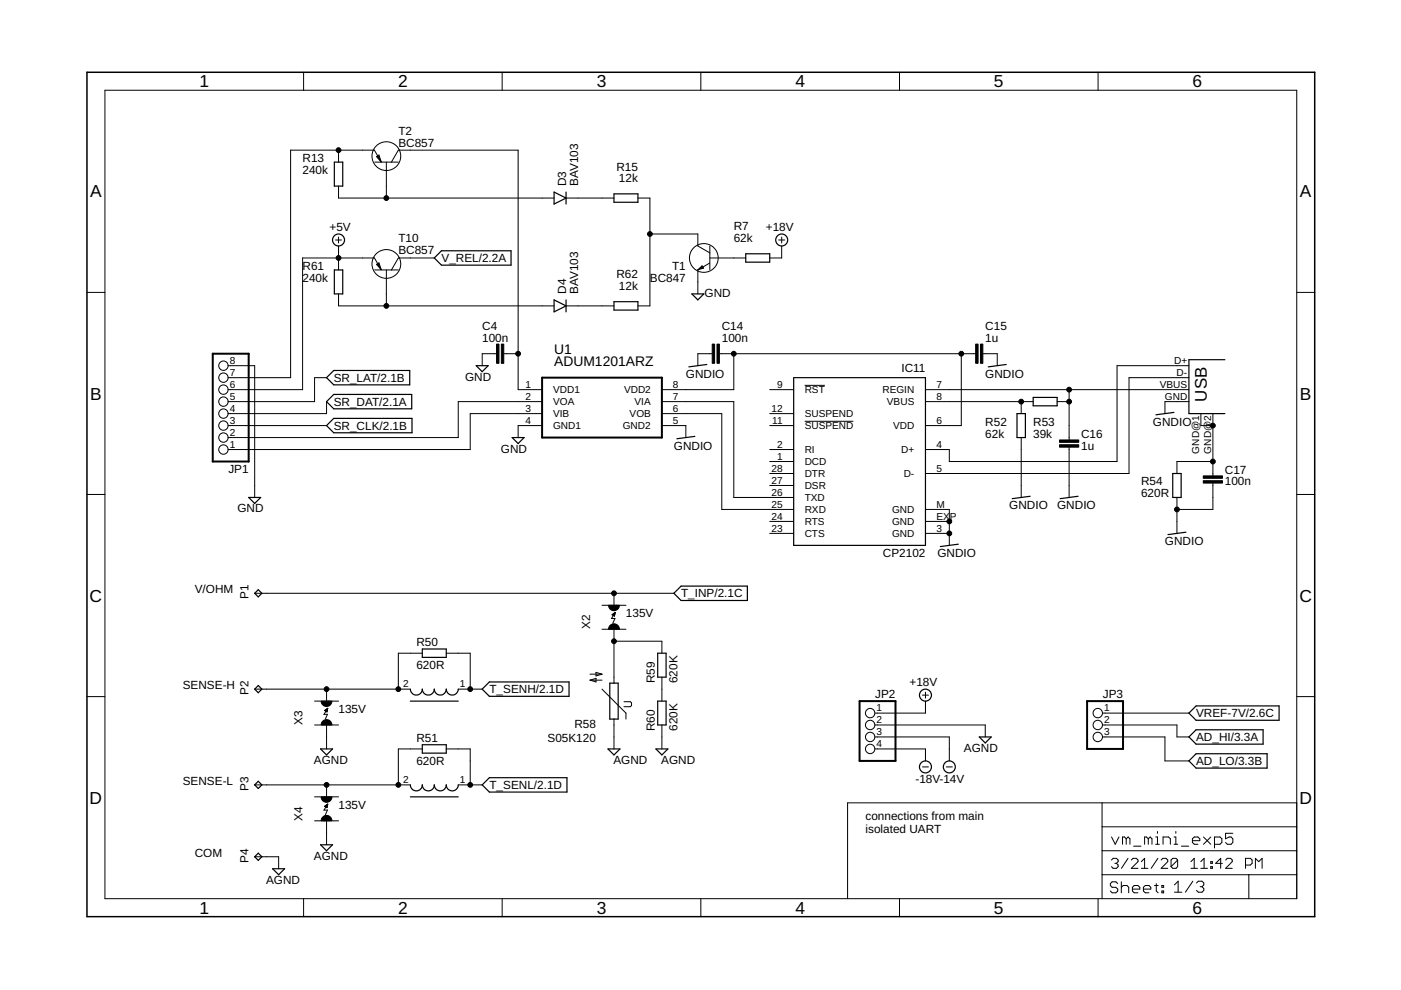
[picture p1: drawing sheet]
<svg xmlns="http://www.w3.org/2000/svg" width="297mm" height="210mm" viewBox="0 0 297 210" stroke-linecap="round" stroke-linejoin="round" font-family="sans-serif">
<g fill="none" stroke="#000" stroke-width=".21">
<path d="M22.2 19.1h252.7v171.4h-252.7zM64.4 15.3v3.8M106.5 15.3v3.8M148.6 15.3v3.8M190.7 15.3v3.8M232.8 15.3v3.8M71.8 31.8v2.6M71.8 39.5v2.5h45.7M79.4 34.4h5.1M80.2 33l.4 .9-.6-.7M80.8 34.3l-.5-1.4-.5 .3 1 1.2-1.4-2.6h-17.8v48.3h-13.3M81.9 34.4v7.6"/>
<path d="M83 34.4l1.5-2.6h25.4v50.8h5M71.1 50.9h1.3M71.8 50.2v1.3M71.8 52.2v5M79.4 57.2h5.1M80.2 55.9l.4 .8-.6-.7M80.8 57.1l-.5-1.4-.5 .3 1 1.2-1.4-2.5h-15.2v27.9h-15.9M81.9 57.2v7.7M92.1 54.7h-7.6l-1.5 2.5M120 42h10.2M135.3 42h2.5v22.9h-2.5M137.8 49.6h10.2v2.6l2.5 1.4"/>
<path d="M148 57.2l.8-.8 .4 .5zM148.9 56.5l-.4 .4 .5-.1M150.5 55.8l-2.5 1.4v5.1M150.5 52.2v5M150.5 54.7h7.6M165.1 50.9h1.3M165.7 52.2v2.5h-2.5M165.7 50.2v1.3M18.4 62h3.8M48.3 77.5h5.7v28M71.8 62.3v2.6h45.7M105.3 75h-3.1v2.5"/>
<path d="M106.8 75h3.1M120 64.9h10.2M151 75h-3v2.5M152.5 75h54.4M155.6 75v7.6h-15.3M203.8 75v15.2h-7.6M208.4 75h3v2.5M252.1 77.5h-15.3v20.4h-35.5v-2.6h-5.1M274.9 62h3.8M48.3 90.2h20.9M69.2 85.2v2.5h-20.9M69.2 80.1h-2.5v5.1h-18.4"/>
<path d="M114.9 87.7h-15.2v7.6h-51.4M114.9 85.2h-17.7v7.6h-48.9M114.9 90.2h-5v2.6M140.3 90.2h5.1v2.6M140.3 87.7h12.7v20.3h15.3M140.3 85.2h15.3v20.3h12.7M163.2 95.3h5.1M163.2 90.2h5.1M163.2 87.7h5.1M163.2 82.6h5.1M163.2 97.9h5.1M170.6 81.7h4.3"/>
<path d="M170.6 89.3h10.3M196.2 85.2h22.9M196.2 82.6h55.9M216.5 85.2v2.5M216.5 92.8v12.7M224.1 85.2h2.6M226.7 82.6v10.7M226.7 94.8v10.7M252.1 85.2h-5.1v2.5M252.1 80.1h-12.7v20.3h-43.2M254.6 87.7v2.5h2.6M257.2 87.7v13.2"/>
<path d="M257.2 97.9h-7.7v2.5M18.4 104.8h3.8M163.2 113.1h5.1M163.2 100.4h5.1M163.2 102.9h5.1M163.2 110.6h5.1M196.2 108h5.1v7.6M196.2 113.1h5.1M196.2 110.6h5.1M249.5 105.5v7.6M257.2 102.4v5.6h-7.7M274.9 104.8h3.8"/>
<path d="M54 125.8h88.9M89.5 138.5h-5v7.6M94.6 138.5h5.1v7.6M127.6 133.4h5.1M127.6 128.3h5.1M129.8 130.3h.5M129.9 130.4h.4M129.9 130.3h.4M130 130.2h.4M130 130.5h.3M130.1 130.1h.3M130.1 130.5h.2"/>
<path d="M130.2 125.8v2.5M130.2 133.4v11.4M130.2 130h.2M130.2 136h10.1v2.5M130.3 130.6h.1M130.3 130h.1M130.4 129.9h.1M130.4 129.9l-.8 1.2h.8l-.5 1M130.4 129.9l-.6 .4 .5 .3M130.4 129.9l-.1 .7M18.4 147.7h3.8M54 146.1h33"/>
<path d="M66.7 153.7h5.1M66.7 148.7h5.1M68.8 150.6l.7-.4-.2 .7zM68.8 150.6h.6M68.9 150.6h.5M68.9 150.7h.5M69 150.5h.4M69.1 150.8h.3M69.1 150.4h.3M69.2 150.9h.1M69.2 150.4h.2M69.2 146.1v2.6"/>
<path d="M69.2 153.7v5.1M69.3 150.9h.1M69.3 150.3h.1M69.4 150.2h.1M69.5 150.2l-.8 1.3 .7-.1-.4 1.1M89.5 158.8h-5v7.6M94.6 158.8h5.1v7.6M97.2 146.1h5M125.1 142.9h2.5M125.1 144.2l1.3-.4v.8zM125.1 144.2h2.5M126.4 142.6l1.2 .3-1.2 .4z"/>
<path d="M127.6 146.1l5.1 5.1v1.3M130.2 152.5v6.3M132.3 148.8h1.3l.3 .2v.6l-.3 .2h-1.3M140.3 143.6v5.1M140.3 153.7v5.1M185.5 153.7h23.4v2.6M185.5 156.3h15.8v5M185.5 158.8h10.7v2.5M195.6 147.4h1.2M196.2 148.7v2.5h-10.7M196.2 146.7v1.3M233.7 151.2h18.4"/>
<path d="M233.7 153.7h15.8v2.6h2.6M233.7 156.3h13.3v5h5.1M274.9 147.7h3.8M54 166.4h33M66.7 174h5.1M66.7 169h5.1M68.8 171h.6M68.9 170.9h.5M68.9 171h.5M69 170.8h.4M69.1 171.1h.3M69.1 170.8h.3"/>
<path d="M69.2 171.2h.1M69.2 170.7h.2M69.2 166.4v2.6M69.2 174v5.1M69.3 170.6h.1M69.3 171.2h.1M69.4 170.5h.1M69.5 170.5l-.8 1.3 .7-.1-.4 1.1M69.5 170.5l-.7 .5 .5 .2M69.5 170.5l-.2 .7M97.2 166.4h5M195.6 162.6h1.2"/>
<path d="M200.6 162.6h1.3M233.7 170.2v20.3M233.7 175.3h41.2M235.7 177.5l.8 1.5 .7-1.5M238.8 177.8l-.4-.3h-.4v1.5M238.8 177.8v1.2M238.8 177.8l.4-.3 .4 .3v1.2M240.3 179.4h1.6M243.5 177.8l-.4-.3h-.4v1.5M243.5 177.8v1.2M243.5 177.8l.4-.3 .3 .3v1.2M245 177.5h.4v1.5"/>
<path d="M245 179h.8M245.4 176.3v.4M246.6 179v-1.5h1.2l.3 .3v1.2M248.9 177.5h.4v1.5M248.9 179h.8M249.3 176.3v.4M250.5 179.4h1.5M252.8 178.2h1.6v-.4l-.4-.3h-.8l-.4 .3v.8l.4 .4h.8M255.2 177.5l1.5 1.5M256.7 177.5l-1.5 1.5M257.5 179h1.2l.4-.4v-.8l-.4-.3h-1.2v2.3M261.4 176.7h-1.6v1.1l.8-.3h.4l.4 .3v.8l-.4 .4h-.8l-.4-.4"/>
<path d="M274.9 170.2h-95.2v20.3M54 181.7h5.1v2.5M64.4 190.5v3.9M106.5 190.5v3.9M148.6 190.5v3.9M190.7 190.5v3.9M232.8 190.5v3.9M233.7 185.5h41.2M233.7 180.4h41.2M235.6 182.4l.4-.4h.7l.4 .4v.3l-.4 .3M236.4 183h.3M236.7 183l.4 .4v.3l-.4 .4h-.7l-.4-.4"/>
<path d="M237 187.3l-.4-.3h-.8l-.4 .3v.4l.4 .4h.8l.4 .4v.4l-.4 .4h-.8l-.4-.4M237.7 187v2.3M237.7 188.1l.4-.4h.8l.4 .4v1.2M239.2 182l-1.4 2.1M239.9 182.4l.3-.4h.7l.4 .4v.3l-1.4 1.4h1.4M240.1 188.5h1.6v-.4l-.4-.4h-.8l-.4 .4v.8l.4 .4h.8M242 182.7l.7-.7v2.1M242 184.1h1.4M242.4 188.5h1.6v-.4l-.4-.4h-.8l-.4 .4v.8l.4 .4h.8M244.8 187.7h.8M245.2 187.3v1.6l.4 .4M245.5 182l-1.4 2.1"/>
<path d="M246.2 182.4l.3-.4h.7l.4 .4v.3l-1.4 1.4h1.4M246.3 187.7h.4v.4h-.4zM246.3 188.9h.4v.4h-.4zM249 187.6l.8-.8v2.4M249 189.2h1.6M249.7 182.4l-.4-.4h-.7l-.3 .4v1.3M249.7 182.4v1.3l-.4 .4h-.7l-.3-.4M249.7 182.4l-1.4 1.3M252.5 184.1h1.4M252.5 182.7l.7-.7v2.1M252.9 186.8l-1.6 2.4M253.7 187.2l.4-.4h.7l.4 .4v.4l-.4 .4"/>
<path d="M254.5 188h.3M254.6 184.1h1.4M254.6 182.7l.7-.7v2.1M254.8 188l.4 .4v.4l-.4 .4h-.7l-.4-.4M256.7 182.7h.3v.3h-.3zM256.7 183.7h.3v.4h-.3zM259.2 183h-1.5l1.1-1v2.1M259.9 182.4l.3-.4h.7l.4 .4v.3l-1.4 1.4h1.4M264.1 183.4h1l.4-.4v-.6l-.4-.4h-1v2.1M264.8 185.5v5M266.2 184.1v-2.1l.7 .7 .7-.7v2.1"/>
<circle cx="81.9" cy="33.1" r="3"/>
<circle cx="81.9" cy="56" r="3"/>
<circle cx="149.2" cy="54.7" r="3"/>
<circle cx="47.4" cy="77.5" r=".99"/>
<circle cx="47.4" cy="87.7" r=".99"/>
<circle cx="47.4" cy="95.3" r=".99"/>
<circle cx="47.4" cy="90.2" r=".99"/>
<circle cx="47.4" cy="92.8" r=".99"/>
<circle cx="47.4" cy="85.2" r=".99"/>
<circle cx="47.4" cy="82.6" r=".99"/>
<circle cx="47.4" cy="80.1" r=".99"/>
<circle cx="184.5" cy="151.2" r=".99"/>
<circle cx="184.5" cy="153.7" r=".99"/>
<circle cx="184.5" cy="156.3" r=".99"/>
<circle cx="184.5" cy="158.8" r=".99"/>
<circle cx="232.7" cy="153.7" r=".99"/>
<circle cx="232.7" cy="156.3" r=".99"/>
<circle cx="232.7" cy="151.2" r=".99"/>
</g>
<g fill="none" stroke="#000" stroke-width=".25">
<path d="M70.9 34.4h1.8v5.1h-1.8zM70.9 57.2h1.8v5.1h-1.8zM92.1 54.7l1.5-1.5h14.8v3h-14.8zM117.5 40.7l2.5 1.3-2.5 1.3zM120 40.7v2.6M130.2 41.1h5.1v1.8h-5.1zM158.1 53.8h5.1v1.8h-5.1zM70.8 78.5h16.1v3.1h-16.1l-1.6-1.5zM101 77.5h2.5l-1.3 1.3zM117.5 63.6l2.5 1.3-2.5 1.2zM120 63.6v2.5M130.2 64h5.1v1.7h-5.1z"/>
<path d="M146.7 62.3h2.5l-1.2 1.3zM149.9 77.3l-3.9 .5M213.3 77.3l-3.8 .5M259.7 76.3h-7.6v11.4h7.6M70.8 88.7h16.6v3.1h-16.6l-1.6-1.6zM70.8 83.6h16.5v3.1h-16.5l-1.6-1.5zM108.6 92.8h2.5l-1.2 1.2zM147.3 92.5l-3.8 .5M168.3 80.1h27.9v35.5h-27.9zM215.6 87.7h1.8v5.1h-1.8zM219.1 84.3h5v1.7h-5zM248.9 87.4l-3.8 .5"/>
<path d="M52.7 105.5h2.6l-1.3 1.2zM203.2 115.4l-3.8 .5M218.4 105.2l-3.8 .5M228.6 105.2l-3.8 .5M248.6 100.4h1.8v5.1h-1.8zM251.4 112.8l-3.8 .5M54.8 125l.7 .8-.7 .8-.8-.8zM89.5 137.6h5.1v1.8h-5.1zM139.4 138.5h1.8v5.1h-1.8zM142.9 125.8l1.5-1.5h14.1v3h-14.1zM54.8 145.4l.7 .7-.7 .8-.8-.8zM68 158.8h2.5l-1.3 1.3z"/>
<path d="M87 146.1a1.27 1.27 0 0 0 1.3 1.3 1.27 1.27 0 0 0 1.2-1.3 1.27 1.27 0 0 0 1.3 1.3 1.27 1.27 0 0 0 1.3-1.3 1.27 1.27 0 0 0 1.2 1.3 1.27 1.27 0 0 0 1.3-1.3 1.27 1.27 0 0 0 1.3 1.3 1.27 1.27 0 0 0 1.3-1.3M87 148.7h10.2M89.5 157.9h5.1v1.8h-5.1zM102.2 146.1l1.6-1.5h16.8v3h-16.8zM128.9 158.8h2.5l-1.2 1.3zM129.3 144.8h1.8v7.7h-1.8zM139.1 158.8h2.5l-1.3 1.3zM139.4 148.7h1.8v5h-1.8zM207.6 156.3h2.6l-1.3 1.2zM253.6 154.7h14.2v3.1h-14.2l-1.5-1.5zM253.6 159.8h15v3.1h-15l-1.5-1.6zM253.6 149.7h17.6v3h-17.6l-1.5-1.5z"/>
<path d="M54.8 165.7l.7 .7-.7 .8-.8-.8zM68 179.1h2.5l-1.3 1.3zM87 166.4a1.27 1.27 0 0 0 1.3 1.3 1.27 1.27 0 0 0 1.2-1.3 1.27 1.27 0 0 0 1.3 1.3 1.27 1.27 0 0 0 1.3-1.3 1.27 1.27 0 0 0 1.2 1.3 1.27 1.27 0 0 0 1.3-1.3 1.27 1.27 0 0 0 1.3 1.3 1.27 1.27 0 0 0 1.3-1.3M87 169h10.2M102.2 166.4l1.6-1.5h16.4v3h-16.4zM54.8 180.9l.7 .8-.7 .7-.8-.7zM57.8 184.2h2.5l-1.2 1.3z"/>
<circle cx="71.8" cy="50.9" r="1.27"/>
<circle cx="165.7" cy="50.9" r="1.27"/>
<circle cx="196.2" cy="147.4" r="1.27"/>
<circle cx="196.2" cy="162.6" r="1.27"/>
<circle cx="201.3" cy="162.6" r="1.27"/>
</g>
<path d="M18.4 15.3h260.3v179.1h-260.3z" fill="none" stroke="#000" stroke-width=".32"/>
<path d="M45.1 75h7.6v22.9h-7.6zM114.9 80.1h25.4v12.7h-25.4zM182.2 148.7h7.7v12.6h-7.7zM230.5 148.7h7.6v10.1h-7.6z" fill="none" stroke="#000" stroke-width=".42"/>
<g fill="#000" stroke="#000" stroke-width=".21">
<path d="M129.4 132.5a1.15 1.15 0 0 1 1.2-.1 1.15 1.15 0 0 1 .7 1h-2.3l.1-.4z" fill-rule="evenodd"/>
<path d="M129 128.3h2.3a1.14 1.14 0 0 1-1.1 1.2 1.14 1.14 0 0 1-1.2-1.2z" fill-rule="evenodd"/>
<path d="M68.5 152.9a1.14 1.14 0 0 1 1.2-.2 1.14 1.14 0 0 1 .7 1h-2.3l.1-.4z" fill-rule="evenodd"/>
<path d="M68.1 148.7h2.3a1.14 1.14 0 0 1-1.2 1.1 1.14 1.14 0 0 1-1.1-1.1z" fill-rule="evenodd"/>
<path d="M68.3 173.4a1.15 1.15 0 0 1 1.3-.5 1.15 1.15 0 0 1 .8 1.1h-2.3z" fill-rule="evenodd"/>
<path d="M68.1 169h2.3a1.14 1.14 0 0 1-1.2 1.1 1.14 1.14 0 0 1-1.1-1.1z" fill-rule="evenodd"/>
<circle cx="71.8" cy="31.8" r=".51"/>
<circle cx="71.8" cy="54.7" r=".51"/>
<circle cx="81.9" cy="42" r=".51"/>
<circle cx="137.8" cy="49.6" r=".51"/>
<circle cx="81.9" cy="64.9" r=".51"/>
<circle cx="109.9" cy="75" r=".51"/>
<circle cx="155.6" cy="75" r=".51"/>
<circle cx="203.8" cy="75" r=".51"/>
<circle cx="216.5" cy="85.2" r=".51"/>
<circle cx="226.7" cy="82.6" r=".51"/>
<circle cx="226.7" cy="85.2" r=".51"/>
<circle cx="257.2" cy="90.2" r=".51"/>
<circle cx="257.2" cy="97.9" r=".51"/>
<circle cx="201.3" cy="113.1" r=".51"/>
<circle cx="201.3" cy="110.6" r=".51"/>
<circle cx="249.5" cy="108" r=".51"/>
<circle cx="130.2" cy="136" r=".51"/>
<circle cx="130.2" cy="125.8" r=".51"/>
<circle cx="69.2" cy="146.1" r=".51"/>
<circle cx="84.5" cy="146.1" r=".51"/>
<circle cx="99.7" cy="146.1" r=".51"/>
<circle cx="69.2" cy="166.4" r=".51"/>
<circle cx="84.5" cy="166.4" r=".51"/>
<circle cx="99.7" cy="166.4" r=".51"/>
</g>
<path d="M105.3 73h.5v4h-.5zM106.3 73h.5v4h-.5zM151 73h.5v4h-.5zM152 73h.5v4h-.5zM206.9 73h.5v4h-.5zM207.9 73h.5v4h-.5zM224.6 93.3h4.1v.5h-4.1zM224.6 94.3h4.1v.5h-4.1zM255.1 100.9h4.1v.5h-4.1zM255.1 101.9h4.1v.5h-4.1z" fill="#000" stroke="#000" stroke-width=".21"/>
<g font-size="3.7">
<text x="42.3" y="18.5">1</text>
<text x="84.4" y="18.5">2</text>
<text x="126.5" y="18.5">3</text>
<text x="168.6" y="18.5">4</text>
<text x="210.7" y="18.5">5</text>
<text x="252.9" y="18.5">6</text>
<text x="19.1" y="41.9">A</text>
<text x="275.6" y="41.9">A</text>
<text x="19.1" y="84.7">B</text>
<text x="275.6" y="84.7">B</text>
<text x="19" y="127.6">C</text>
<text x="275.5" y="127.6">C</text>
<text x="19" y="170.4">D</text>
<text x="275.5" y="170.4">D</text>
<text x="42.3" y="193.7">1</text>
<text x="84.4" y="193.7">2</text>
<text x="126.5" y="193.7">3</text>
<text x="168.6" y="193.7">4</text>
<text x="210.7" y="193.7">5</text>
<text x="252.9" y="193.7">6</text>
</g>
<text font-size="3.6" x="255.9" y="85.2" transform="rotate(-90 255.9 85.2)">USB</text>
<g font-size="2.9">
<text x="117.5" y="77.5">ADUM1201ARZ</text>
<text x="117.5" y="75">U1</text>
</g>
<g font-size="2.5">
<text x="84.5" y="28.5">T2</text>
<text x="64.1" y="34.4">R13</text>
<text x="84.5" y="31.1">BC857</text>
<text x="64.1" y="36.9">240k</text>
<text x="120" y="39.5" transform="rotate(-90 120 39.5)">D3</text>
<text x="122.6" y="39.5" transform="rotate(-90 122.6 39.5)">BAV103</text>
<text x="130.7" y="36.2">R15</text>
<text x="131.2" y="38.7">12k</text>
<text x="69.9" y="49">+5V</text>
<text x="84.5" y="53.9">BC857</text>
<text x="84.5" y="51.4">T10</text>
<text x="155.6" y="51.4">62k</text>
<text x="155.6" y="48.8">R7</text>
<text x="162.4" y="49">+18V</text>
<text x="64.1" y="59.8">240k</text>
<text x="64.1" y="57.2">R61</text>
<text x="93.6" y="55.6">V_REL/2.2A</text>
<text x="130.7" y="59">R62</text>
<text x="137.8" y="59.8">BC847</text>
<text x="142.5" y="57.2">T1</text>
<text x="120" y="62.3" transform="rotate(-90 120 62.3)">D4</text>
<text x="122.6" y="62.3" transform="rotate(-90 122.6 62.3)">BAV103</text>
<text x="131.2" y="61.5">12k</text>
<text x="149.4" y="62.9">GND</text>
<text x="102.2" y="69.9">C4</text>
<text x="153" y="69.9">C14</text>
<text x="208.9" y="69.9">C15</text>
<text x="102.2" y="72.5">100n</text>
<text x="153" y="72.5">100n</text>
<text x="208.9" y="72.5">1u</text>
<text x="70.8" y="81">SR_LAT/2.1B</text>
<text x="98.6" y="80.7">GND</text>
<text x="145.4" y="80.1">GNDIO</text>
<text x="191.1" y="78.8">IC11</text>
<text x="208.9" y="80.1">GNDIO</text>
<text x="70.8" y="86">SR_DAT/2.1A</text>
<text x="70.8" y="91.1">SR_CLK/2.1B</text>
<text x="106.2" y="96">GND</text>
<text x="142.9" y="95.3">GNDIO</text>
<text x="208.9" y="92.8">62k</text>
<text x="208.9" y="90.2">R52</text>
<text x="219.1" y="92.8">39k</text>
<text x="219.1" y="90.2">R53</text>
<text x="229.2" y="95.3">1u</text>
<text x="229.2" y="92.8">C16</text>
<text x="244.5" y="90.2">GNDIO</text>
<text x="48.4" y="100.3">JP1</text>
<text x="259.7" y="100.4">C17</text>
<text x="241.9" y="105.5">620R</text>
<text x="241.9" y="102.9">R54</text>
<text x="259.7" y="102.9">100n</text>
<text x="50.3" y="108.6">GND</text>
<text x="214" y="108">GNDIO</text>
<text x="224.1" y="108">GNDIO</text>
<text x="187.2" y="118.2">CP2102</text>
<text x="198.7" y="118.2">GNDIO</text>
<text x="247" y="115.6">GNDIO</text>
<text x="41.3" y="125.8">V/OHM</text>
<text x="52.7" y="127.1" transform="rotate(-90 52.7 127.1)">P1</text>
<text x="132.7" y="130.9">135V</text>
<text x="144.4" y="126.7">T_INP/2.1C</text>
<text x="88.3" y="137">R50</text>
<text x="125.1" y="133.4" transform="rotate(-90 125.1 133.4)">X2</text>
<text x="88.3" y="141.8">620R</text>
<text x="38.8" y="146.1">SENSE-H</text>
<text x="52.7" y="147.4" transform="rotate(-90 52.7 147.4)">P2</text>
<text x="103.8" y="147">T_SENH/2.1D</text>
<text x="138.8" y="144.8" transform="rotate(-90 138.8 144.8)">R59</text>
<text x="143.6" y="144.8" transform="rotate(-90 143.6 144.8)">620K</text>
<text x="185.6" y="148">JP2</text>
<text x="192.8" y="145.5">+18V</text>
<text x="233.8" y="148">JP3</text>
<text x="64.1" y="153.7" transform="rotate(-90 64.1 153.7)">X3</text>
<text x="71.8" y="151.2">135V</text>
<text x="121.8" y="154.3">R58</text>
<text x="138.8" y="155" transform="rotate(-90 138.8 155)">R60</text>
<text x="143.6" y="155" transform="rotate(-90 143.6 155)">620K</text>
<text x="253.6" y="152.1">VREF-7V/2.6C</text>
<text x="66.6" y="162">AGND</text>
<text x="88.3" y="157.3">R51</text>
<text x="116.1" y="157.4">S05K120</text>
<text x="130" y="162">AGND</text>
<text x="140.2" y="162">AGND</text>
<text x="204.4" y="159.4">AGND</text>
<text x="253.6" y="157.2">AD_HI/3.3A</text>
<text x="38.8" y="166.4">SENSE-L</text>
<text x="52.7" y="167.7" transform="rotate(-90 52.7 167.7)">P3</text>
<text x="88.3" y="162.1">620R</text>
<text x="103.8" y="167.3">T_SENL/2.1D</text>
<text x="194.1" y="166">-18V-14V</text>
<text x="253.6" y="162.2">AD_LO/3.3B</text>
<text x="71.8" y="171.5">135V</text>
<text x="183.5" y="173.9">connections from main</text>
<text x="64.1" y="174" transform="rotate(-90 64.1 174)">X4</text>
<text x="183.5" y="176.6">isolated UART</text>
<text x="41.3" y="181.7">COM</text>
<text x="52.7" y="182.9" transform="rotate(-90 52.7 182.9)">P4</text>
<text x="66.6" y="182.3">AGND</text>
<text x="56.4" y="187.4">AGND</text>
</g>
<g font-size="2.1">
<text x="48.7" y="77.2">8</text>
<text x="248.9" y="77.2">D+</text>
<text x="48.7" y="82.3">6</text>
<text x="48.7" y="79.7">7</text>
<text x="111.4" y="82.3">1</text>
<text x="117.3" y="83.4">VDD1</text>
<text x="132.3" y="83.4">VDD2</text>
<text x="142.7" y="82.3">8</text>
<text x="164.7" y="82.3">9</text>
<text x="170.6" y="83.4">RST</text>
<text x="187.1" y="83.4">REGIN</text>
<text x="198.5" y="82.3">7</text>
<text x="245.9" y="82.3">VBUS</text>
<text x="249.5" y="79.7">D-</text>
<text x="48.7" y="89.9">3</text>
<text x="48.7" y="87.3">4</text>
<text x="48.7" y="84.8">5</text>
<text x="111.4" y="87.3">3</text>
<text x="111.4" y="89.9">4</text>
<text x="111.4" y="84.8">2</text>
<text x="117.3" y="88.5">VIB</text>
<text x="117.3" y="85.9">VOA</text>
<text x="133.5" y="88.5">VOB</text>
<text x="134.5" y="85.9">VIA</text>
<text x="142.7" y="84.8">7</text>
<text x="142.7" y="89.9">5</text>
<text x="142.7" y="87.3">6</text>
<text x="163.6" y="87.3">12</text>
<text x="163.7" y="89.9">11</text>
<text x="170.6" y="88.5">SUSPEND</text>
<text x="188" y="85.9">VBUS</text>
<text x="198.5" y="89.9">6</text>
<text x="198.5" y="84.8">8</text>
<text x="247" y="84.8">GND</text>
<text x="48.7" y="95">1</text>
<text x="48.7" y="92.4">2</text>
<text x="117.3" y="91">GND1</text>
<text x="132.1" y="91">GND2</text>
<text x="164.7" y="95">2</text>
<text x="170.6" y="91">SUSPEND</text>
<text x="189.4" y="91">VDD</text>
<text x="198.5" y="95">4</text>
<text x="163.6" y="100">28</text>
<text x="164.7" y="97.5">1</text>
<text x="170.6" y="96.1">RI</text>
<text x="170.6" y="98.6">DCD</text>
<text x="170.6" y="101.2">DTR</text>
<text x="191.1" y="96.1">D+</text>
<text x="191.6" y="101.2">D-</text>
<text x="198.5" y="100">5</text>
<text x="254.3" y="96.2" transform="rotate(-90 254.3 96.2)">GND@1</text>
<text x="256.8" y="96.2" transform="rotate(-90 256.8 96.2)">GND@2</text>
<text x="163.6" y="102.6">27</text>
<text x="163.6" y="105.1">26</text>
<text x="163.6" y="107.7">25</text>
<text x="170.6" y="103.7">DSR</text>
<text x="170.6" y="106.2">TXD</text>
<text x="198.5" y="107.7">M</text>
<text x="163.6" y="110.2">24</text>
<text x="163.6" y="112.7">23</text>
<text x="170.6" y="108.8">RXD</text>
<text x="170.6" y="111.3">RTS</text>
<text x="170.6" y="113.9">CTS</text>
<text x="189.1" y="113.9">GND</text>
<text x="189.1" y="111.3">GND</text>
<text x="189.1" y="108.8">GND</text>
<text x="198.5" y="112.7">3</text>
<text x="198.5" y="110.2">EX</text>
<text x="201.4" y="110.2">P</text>
<text x="85.5" y="145.7">2</text>
<text x="97.5" y="145.7">1</text>
<text x="185.8" y="150.8">1</text>
<text x="185.8" y="153.4">2</text>
<text x="185.8" y="155.9">3</text>
<text x="234.1" y="150.8">1</text>
<text x="234.1" y="153.4">2</text>
<text x="234.1" y="155.9">3</text>
<text x="185.8" y="158.4">4</text>
<text x="85.5" y="166.1">2</text>
<text x="97.5" y="166.1">1</text>
</g>
</svg>
